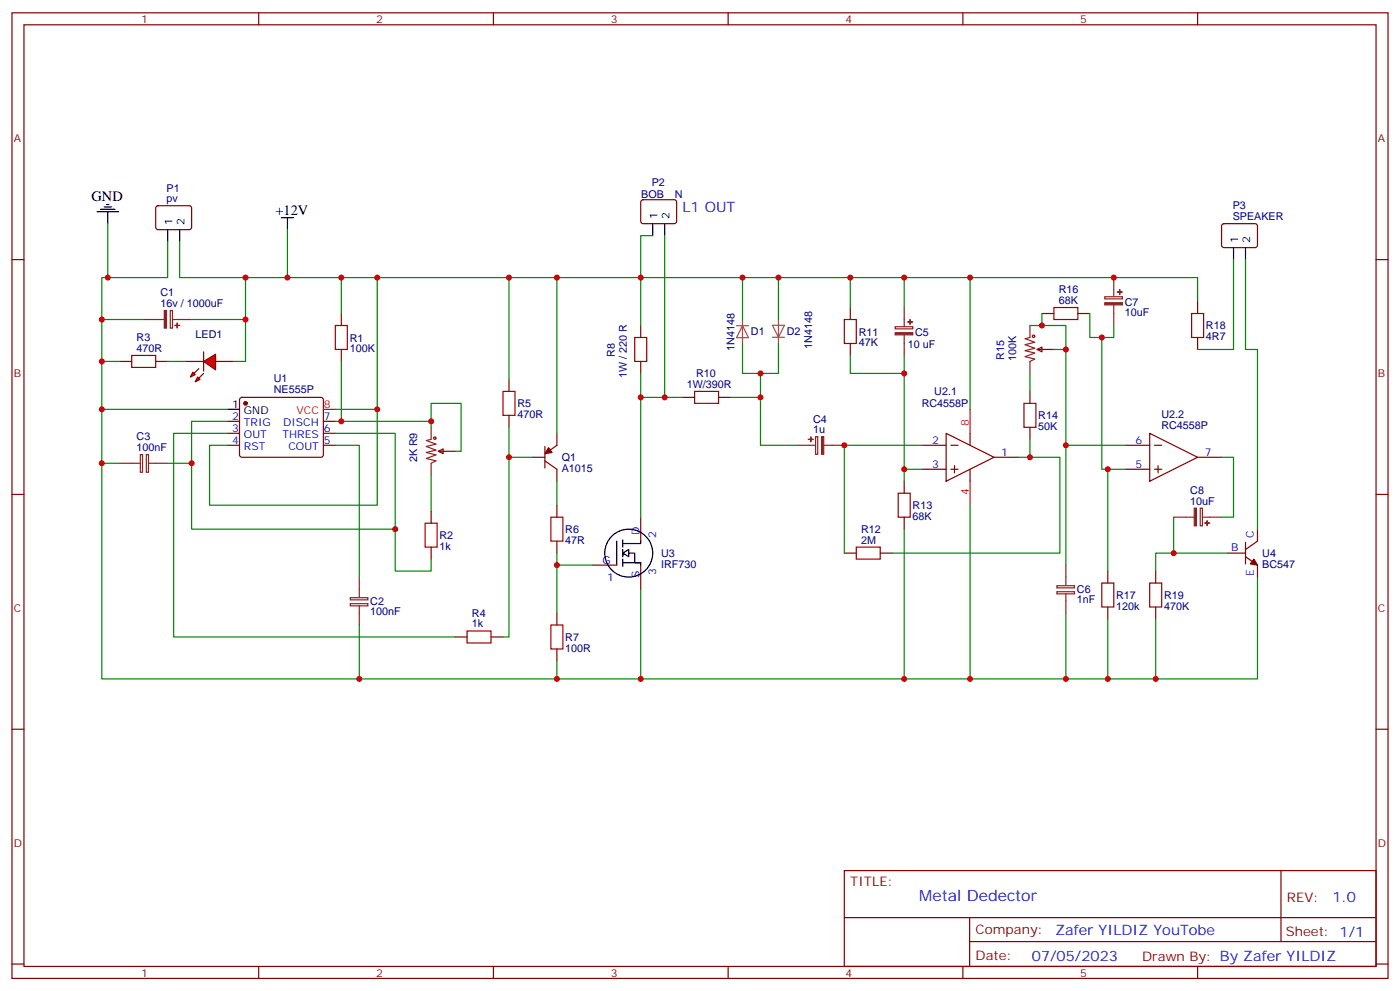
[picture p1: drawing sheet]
<svg xmlns="http://www.w3.org/2000/svg" width="412mm" height="292mm" viewBox="0 0 412 292" stroke-linecap="round" stroke-linejoin="round" font-family="sans-serif">
<g fill="none" stroke="#870000" stroke-width=".35">
<path d="M3.5 3.8h405.4v284.3h-405.4zM7.1 7.3h398.2v277.3h-398.2zM76.2 3.8v3.5M145.3 3.8v3.5M214.5 3.8v3.5M283.6 3.8v3.5M352.8 3.8v3.5M3.5 76.4h3.6M46.1 60.8l.5-.2h9.4l.4 .7v5.9l-.7 .4h-9.4l-.4-.7v-5.6zM405.3 76.4h3.6M100.5 92.3v3.5M35.3 106.4h3.5"/>
<path d="M45.9 106.4h3.5M70.8 117.2l.5-.2h23.2l.5 .2 .2 .5v16.5l-.7 .5-23.5-.1-.4-.7v-16.2zM100.5 102.9v3.5M67 124.1h3.6M67 127.6h3.6M67 131.1h3.6M95.2 124.1h3.6M95.2 127.6h3.6M95.2 131.1h3.6M129.1 132.9l1.4-.7v1.4zM129.1 132.9h5M271.6 131.1h7.1"/>
<path d="M271.6 138.2h7.1M278.7 127.6l14.1 7.1-14.1 7zM280.1 131.1h2.1M280.1 138.2h2.1M281.2 137.1v2.1M285.8 127.6v3.5M285.8 138.2v3.5M292.8 134.7h7.1M331.6 131.1h7.1M331.6 138.2h7.1M338.7 127.6l14.1 7.1-14.1 7zM340.1 131.1h2.1"/>
<path d="M340.1 138.2h2.1M341.1 137.1v2.1M352.8 134.7h7M3.5 145.6h3.6M127 150.5v3.6M405.3 145.6h3.6M127 161.1v3.5M3.5 214.7h3.6M405.3 214.7h3.6M248.7 256.4h156.6v28.2h-156.6zM377.3 256.4v20.9M248.7 270.2h156.5"/>
<path d="M285.6 277.3h119.6M285.6 270.2v14.1M3.5 283.9h3.6M76.2 284.6v3.5M145.3 284.6v3.5M214.5 284.6v3.5M283.6 284.6v3.5M352.8 284.6v3.5M405.3 283.9h3.6"/>
</g>
<circle cx="72.3" cy="118.8" r=".53" fill="#870000" stroke="#870000" stroke-width=".35"/>
<path d="M28.6 62.3h6.3M29.6 61.6h4.3M30.7 60.9h2.1M31.4 60.2h.7M31.7 62.3v3.6M49.4 67.6v3.6M52.9 67.6v3.6M82.9 64.1h3.5M84.7 64.1v3.5M67 120.5h3.6" fill="none" stroke="#000" stroke-width=".35"/>
<path d="M95.2 120.5h3.6M285.8 120.5v7.1M285.8 141.7v7.1" fill="none" stroke="#f00" stroke-width=".35"/>
<path d="M42.3 94.1h6M50.2 91.4h.6v5.2h-.6zM50.8 94.1h5.6M35.3 136.4h6M41.3 133.9h.7v5.2h-.7zM43.1 133.9h.6v5.2h-.6zM43.7 136.4h5.7M127 125.8v3.6l-1.4 .3 2.8 1.1-2.8 .7 2.8 1-2.8 .7 2.8 .7-2.8 1.1 2.8 .7-1.4 .7v3.5M103.2 176h5.2v.6h-5.2zM103.2 177.8h5.2v.6h-5.2zM105.8 169.9v6M105.8 178.4v5.6" fill="none" stroke="#8c2424" stroke-width=".35"/>
<g fill="#8c2424" stroke="#8c2424" stroke-width=".35">
<path d="M48.4 91.4h.6v5.2h-.6z"/>
<path d="M52.2 95.1v1.5z"/>
<path d="M51.5 95.8h1.4z"/>
</g>
<g fill="none" stroke="#008700" stroke-width=".35">
<path d="M31.7 65.9v15.8M49.4 71.2v10.5h-19.4v118.2h340.4v-30M52.9 71.2v10.5h299.9v7.1M84.7 67.6v14.1M30 94.1h12.3M72.3 81.7v12.4h-15.9M100.5 81.7v10.6M111.1 81.7v38.8M100.5 106.4v17.7h-1.7M30 120.5h37M30 136.4h5.3M49.4 136.4h7"/>
<path d="M67 124.1h-10.6v31.7h60v-28.2h-17.6M98.8 120.5h12.3v28.3h-49.4v-17.7h5.3M98.8 131.1h7v38.8M100.5 124.1h26.5M127 125.8v-7h8.8v14.1h-1.7M127 139.9v10.6M116.4 155.8v12.4h10.6v-3.6M105.8 184v15.9"/>
</g>
<g fill="none" stroke="#a10000" stroke-width=".35">
<path d="M98.8 95.8h3.5v7.1h-3.5zM38.8 104.7h7.1v3.5h-7.1zM125.2 154.1h3.6v7h-3.6z"/>
<circle cx="128.1" cy="129" r=".35"/>
</g>
<g fill="#f00" stroke="#870000" stroke-width=".35">
<path d="M60 106.4l3.5-2.1v4.6z"/>
<path d="M60 103.6v5.7z"/>
</g>
<g fill="#870000" stroke="#870000" stroke-width=".35">
<path d="M58.6 111.4l1.4-1.4z"/>
<path d="M58.6 108.5l-1.5 1.5z"/>
</g>
<g fill="#f00" stroke="#870000" stroke-width=".35">
<path d="M58.2 111l.7 .7-1.4 .7z"/>
<path d="M56.8 109.6l.7 .7-1.4 .7z"/>
</g>
<g fill="none" stroke="#870000" stroke-width=".35">
<path d="M189 59l.4-.2 9.5 .1 .4 .6v5.9l-.7 .5-9.4-.1-.5-.6v-5.7zM360.1 66.1l.4-.2h9.5l.4 .7v5.9l-.7 .4h-9.4l-.5-.7v-5.6zM188.7 95.8v3.6M250.5 90.6v3.5M306.9 92.3h3.5M317.5 92.3h3.5M352.8 88.8v3.5M352.8 99.4v3.5M54.7 106.4h5.3M63.5 106.4h5.3M149.9 111.7v3.6M188.7 106.4v3.6"/>
<path d="M201.1 117h3.5M211.7 117h3.5M250.5 101.1v3.6M303.4 115.3v3.5M305.5 102.9l1.4-.7v1.4zM305.5 102.9h4.9M149.9 122.3v3.5M157 134.7h3.5M160.5 135.7l3.5 2.5v3.5M160.5 131.5v6.3M164 127.6v3.5l-2.4 1.8M303.4 125.8v3.6"/>
<path d="M164 148.8v3.5M164 159.3v3.6M188.7 152.3v7M266.3 141.7v3.5M266.3 152.3v3.5M366.9 159.7v6.4M370.4 155.8v3.5l-3.5 2.5M174.6 166.4h7.1M188.7 166.4v7.1M248.7 162.9h3.5M259.3 162.9h3.5M326.3 168.2v3.5"/>
<path d="M326.3 178.8v3.5M340.4 168.2v3.5M340.4 178.8v3.5M361.6 162.9h5.3M366.9 163.9l3.5 2.5v3.5M134.1 187.6h3.5M144.6 187.6h3.6M164 180.5v3.5M164 191.1v3.5"/>
</g>
<g fill="none" stroke="#008700" stroke-width=".35">
<path d="M192.3 69.4h-3.6v26.4M195.8 69.4v47.6h-7.1M363.4 76.4v26.5h-10.6M366.9 76.4v26.5h3.5v52.9M72.3 94.1v12.3h-3.5M149.9 81.7v30M164 81.7v45.9M218.7 81.7v12.4M229.3 81.7v12.4M250.5 81.7v8.9M266.3 81.7v8.9M285.8 81.7v38.8"/>
<path d="M303.4 95.8h10.6v7.1h-3.6M306.9 92.3v3.5M321 92.3v7.1h7.1v-3.6M324.6 99.4v38.8h7M30 106.4h5.3M49.4 106.4h5.3M188.7 110v42.3M195.8 117h5.3M218.7 101.1v8.9h10.6v-8.9M224 110v7h-8.8M224 117v14.1h10.6M250.5 104.7v5.3h15.8v28.2"/>
<path d="M266.3 104.7v5.3M303.4 110v5.3M314 102.9v63.5M67 127.6h-15.8v60h82.9M149.9 125.8v8.9h7.1M149.9 134.7v52.9h-1.7M271.6 131.1h-22.9v31.8M271.6 138.2h-5.3v3.5M299.9 134.7h12.3v28.2h-49.4M303.4 129.4v5.3M314 131.1h17.6M326.3 138.2v30"/>
<path d="M359.8 134.7h3.6v17.6h-3.6M164 141.7v7.1M266.3 155.8v44.1M285.8 148.8v51.1M345.7 152.3v10.6M164 162.9v17.6M164 166.4h10.6M188.7 173.5v26.4M361.6 162.9h-21.2v5.3M164 194.6v5.3M314 180.5v19.4M326.3 182.3v17.6"/>
<path d="M340.4 182.3v17.6"/>
</g>
<g fill="#870000" stroke="#870000" stroke-width=".35">
<path d="M161.6 131.8l1 1.4-2.1 .4z"/>
<path d="M369.4 164.6l1 1.8-2.1-.3z"/>
</g>
<g fill="none" stroke="#a10000" stroke-width=".35">
<path d="M187 99.4h3.5v7h-3.5zM248.7 94.1h3.5v7h-3.5zM310.4 90.6h7.1v3.5h-7.1zM351 92.3h3.5v7.1h-3.5zM148.2 115.3h3.5v7h-3.5zM204.6 115.3h7.1v3.5h-7.1zM301.6 118.8h3.6v7h-3.6zM162.3 152.3h3.5v7h-3.5zM264.6 145.2h3.5v7.1h-3.5zM252.2 161.1h7.1v3.5h-7.1zM324.6 171.7h3.5v7.1h-3.5zM338.7 171.7h3.5v7.1h-3.5z"/>
<path d="M137.6 185.8h7v3.5h-7zM162.3 184h3.5v7.1h-3.5z"/>
<circle cx="304.4" cy="99" r=".35"/>
</g>
<g fill="none" stroke="#000" stroke-width=".35">
<path d="M192.3 65.9v3.5M195.8 65.9v3.5M363.4 72.9v3.5M366.9 72.9v3.5M181.7 159.3v7.1M183.4 159v2.1M188.7 159.3v.8h-5.3M183.4 162.9l1.8-1.1v2.1l-1.8-1v1M183.4 161.8v1.8M183.4 164.6v2.2M185.2 162.9h1.8v2.8h1.7h-5.3M188.7 165.7v.7"/>
<circle cx="185.2" cy="162.9" r="7.1"/>
</g>
<path d="M217 95.9h3.5M218.7 95.9l1.8 3.5h-3.5zM218.7 94.1v3.5M218.7 97.7v3.4M227.5 95.8h3.6l-1.8 3.5zM227.5 99.3h3.6M229.3 94.1v3.5M229.3 97.7v3.4" fill="none" stroke="#a64a4a" stroke-width=".35"/>
<g fill="none" stroke="#8c2424" stroke-width=".35">
<path d="M263.7 96.2h5.2v.6h-5.2zM266.3 90.6v5.6M266.3 98.7v6M303.4 95.8v3.6l-1.4 .3 2.8 1.1-2.8 .7 2.8 1.1-2.8 .7 2.8 .7-2.8 1 2.8 .7-1.4 .7v3.6M325.4 87.4h5.2v.6h-5.2zM328.1 81.7v5.7M328.1 89.9v5.9M234.6 131.1h5.6M240.2 128.6h.7v5.2h-.7zM242.7 131.1h6M345.7 152.3h6M353.6 149.6h.6v5.2h-.6z"/>
<path d="M354.2 152.3h5.6M311.3 172.5h5.2v.6h-5.2zM311.3 174.2h5.2v.7h-5.2zM314 166.4v6M314 174.9v5.6"/>
</g>
<g fill="#8c2424" stroke="#8c2424" stroke-width=".35">
<path d="M242 128.6h.6v5.2h-.6z"/>
<path d="M238.8 128.7l.1 1.4z"/>
<path d="M238.1 129.4h1.4z"/>
<path d="M263.7 98h5.2v.6h-5.2z"/>
<path d="M267.4 94.8h1.4z"/>
<path d="M268.1 94.1v1.4z"/>
<path d="M325.4 89.1h5.2v.7h-5.2z"/>
<path d="M329.1 86h1.5z"/>
<path d="M329.8 85.3v1.4z"/>
<path d="M351.8 149.6h.6v5.2h-.6z"/>
<path d="M355.6 153.4v1.4z"/>
<path d="M354.9 154l1.4 .1z"/>
</g>
<g fill="#c00">
<circle cx="31.8" cy="81.7" r=".88"/>
<circle cx="30" cy="94.1" r=".88"/>
<circle cx="111.1" cy="120.5" r=".88"/>
<circle cx="30" cy="120.5" r=".88"/>
<circle cx="105.8" cy="199.9" r=".88"/>
<circle cx="56.4" cy="136.4" r=".88"/>
<circle cx="30" cy="136.4" r=".88"/>
<circle cx="116.4" cy="155.8" r=".88"/>
<circle cx="100.5" cy="124.1" r=".88"/>
<circle cx="127" cy="124.1" r=".88"/>
<circle cx="30" cy="106.4" r=".88"/>
<circle cx="72.3" cy="94.1" r=".88"/>
<circle cx="149.9" cy="134.7" r=".88"/>
<circle cx="164" cy="199.9" r=".88"/>
<circle cx="164" cy="166.4" r=".88"/>
<circle cx="188.7" cy="199.9" r=".88"/>
<circle cx="188.7" cy="117" r=".88"/>
<circle cx="195.8" cy="117" r=".88"/>
<circle cx="224" cy="110" r=".88"/>
<circle cx="224" cy="117" r=".88"/>
<circle cx="248.7" cy="131.1" r=".88"/>
<circle cx="229.3" cy="81.7" r=".88"/>
<circle cx="218.7" cy="81.7" r=".88"/>
<circle cx="188.7" cy="81.7" r=".88"/>
<circle cx="164" cy="81.7" r=".88"/>
<circle cx="149.9" cy="81.7" r=".88"/>
<circle cx="100.5" cy="81.7" r=".88"/>
<circle cx="111.1" cy="81.7" r=".88"/>
<circle cx="72.3" cy="81.7" r=".88"/>
<circle cx="84.7" cy="81.7" r=".88"/>
<circle cx="285.8" cy="81.7" r=".88"/>
<circle cx="285.8" cy="199.9" r=".88"/>
<circle cx="250.5" cy="81.7" r=".88"/>
<circle cx="266.3" cy="81.7" r=".88"/>
<circle cx="266.3" cy="199.9" r=".88"/>
<circle cx="266.3" cy="138.2" r=".88"/>
<circle cx="266.3" cy="110" r=".88"/>
<circle cx="303.4" cy="134.7" r=".88"/>
<circle cx="306.9" cy="95.8" r=".88"/>
<circle cx="314" cy="102.9" r=".88"/>
<circle cx="314" cy="199.9" r=".88"/>
<circle cx="328.1" cy="81.7" r=".88"/>
<circle cx="324.6" cy="99.4" r=".88"/>
<circle cx="326.3" cy="138.2" r=".88"/>
<circle cx="326.3" cy="199.9" r=".88"/>
<circle cx="314" cy="131.1" r=".88"/>
<circle cx="340.4" cy="199.9" r=".88"/>
<circle cx="345.7" cy="162.9" r=".88"/>
</g>
<text font-size="4.6" fill="#00f" x="270.8" y="265.4">Metal Dedector</text>
<g font-size="4.2">
<text x="27" y="59.2">GND</text>
<text x="81.1" y="63.4">+12V</text>
</g>
<g font-size="4.2" fill="#00f">
<text x="201.1" y="62.3">L1 OUT</text>
<text x="392.5" y="265.6">1.0</text>
<text x="310.9" y="275.2">Zafer YILDIZ YouTobe</text>
<text x="304" y="283">07/05/2023</text>
</g>
<g font-size="3.9" fill="#800">
<text x="250.5" y="260.9">TITLE:</text>
<text x="379.1" y="265.6">REV:</text>
<text x="287.4" y="275.1">Company:</text>
<text x="378.7" y="275.8">Sheet: 1/1</text>
<text x="287.4" y="282.8">Date:</text>
<text x="336.4" y="282.9">Drawn By: By Zafer YILDIZ</text>
</g>
<g font-size="3.2" fill="#800">
<text x="41.6" y="6.8">1</text>
<text x="110.8" y="6.8">2</text>
<text x="179.9" y="6.8">3</text>
<text x="249.1" y="6.8">4</text>
<text x="318.2" y="6.8">5</text>
<text x="4.1" y="41.9">A</text>
<text x="405.9" y="41.9">A</text>
<text x="4.1" y="111">B</text>
<text x="405.9" y="111">B</text>
<text x="4.1" y="180.2">C</text>
<text x="405.9" y="180.2">C</text>
<text x="4.1" y="249.3">D</text>
<text x="405.9" y="249.3">D</text>
<text x="41.6" y="287.6">1</text>
<text x="110.8" y="287.6">2</text>
<text x="179.9" y="287.6">3</text>
<text x="249.1" y="287.6">4</text>
<text x="318.2" y="287.6">5</text>
</g>
<g font-size="3.2" fill="#000080">
<text x="49.1" y="59.5">pv</text>
<text x="49.1" y="56.4">P1</text>
<text x="188.9" y="58.2">BOB</text>
<text x="192" y="54.6">P2</text>
<text x="198.8" y="58.2">N</text>
<text x="363.1" y="64.8">SPEAKER</text>
<text x="363.1" y="61.6">P3</text>
<text x="47.3" y="87.2">C1</text>
<text x="311.9" y="89.5">68K</text>
<text x="311.9" y="86.4">R16</text>
<text x="331.3" y="90">C7</text>
<text x="47.3" y="90.4">16v / 1000uF</text>
<text x="331.3" y="93.1">10uF</text>
<text x="40.2" y="100.5">R3</text>
<text x="57.6" y="99.4">LED1</text>
<text x="103" y="100.6">R1</text>
<text x="221.2" y="98.8">D1</text>
<text x="231.8" y="98.8">D2</text>
<text x="252.9" y="101.9">47K</text>
<text x="252.9" y="98.8">R11</text>
<text x="269.6" y="98.8">C5</text>
<text x="355.2" y="100.2">4R7</text>
<text x="355.2" y="97">R18</text>
<text x="40.2" y="103.6">470R</text>
<text x="103" y="103.7">100K</text>
<text x="181.1" y="105.1" transform="rotate(-90 181.1 105.1)">R8</text>
<text x="216.3" y="103.4" transform="rotate(-90 216.3 103.4)">1N4148</text>
<text x="239.3" y="102.8" transform="rotate(-90 239.3 102.8)">1N4148</text>
<text x="267.4" y="102.3">10 uF</text>
<text x="295.8" y="106" transform="rotate(-90 295.8 106)">R15</text>
<text x="299.3" y="106.2" transform="rotate(-90 299.3 106.2)">100K</text>
<text x="80.6" y="112.4">U1</text>
<text x="184.6" y="111.2" transform="rotate(-90 184.6 111.2)">1W / 220 R</text>
<text x="205.1" y="111.1">R10</text>
<text x="80.6" y="115.7">NE555P</text>
<text x="152.4" y="120">R5</text>
<text x="202.3" y="114.2">1W/390R</text>
<text x="271.5" y="119.9">RC4558P</text>
<text x="275.2" y="116.4">U2.1</text>
<text x="152.4" y="123.1">470R</text>
<text x="239.5" y="124.4">C4</text>
<text x="305.9" y="123.5">R14</text>
<text x="342.1" y="123">U2.2</text>
<text x="40.2" y="129.7">C3</text>
<text x="239.5" y="127.5">1u</text>
<text x="305.9" y="126.6">50K</text>
<text x="342.1" y="126.3">RC4558P</text>
<text x="40.2" y="132.8">100nF</text>
<text x="122.9" y="136.2" transform="rotate(-90 122.9 136.2)">2K R9</text>
<text x="165.5" y="135.8">Q1</text>
<text x="165.5" y="139">A1015</text>
<text x="268.8" y="149.9">R13</text>
<text x="350.6" y="148.6">10uF</text>
<text x="350.6" y="145.5">C8</text>
<text x="268.8" y="153.1">68K</text>
<text x="129.5" y="161.9">1k</text>
<text x="129.5" y="158.8">R2</text>
<text x="166.5" y="160.1">47R</text>
<text x="166.5" y="157">R6</text>
<text x="253.7" y="160.1">2M</text>
<text x="253.7" y="156.9">R12</text>
<text x="194.7" y="167.2">IRF730</text>
<text x="194.7" y="164">U3</text>
<text x="371.8" y="167.3">BC547</text>
<text x="371.8" y="163.9">U4</text>
<text x="109.1" y="178.1">C2</text>
<text x="317.2" y="177.7">1nF</text>
<text x="317.2" y="174.6">C6</text>
<text x="328.8" y="179.5">120k</text>
<text x="328.8" y="176.4">R17</text>
<text x="342.9" y="179.5">470K</text>
<text x="342.9" y="176.4">R19</text>
<text x="109.1" y="181.2">100nF</text>
<text x="139" y="184.7">1k</text>
<text x="139" y="181.6">R4</text>
<text x="166.5" y="191.9">100R</text>
<text x="166.5" y="188.8">R7</text>
</g>
<g font-size="3.2">
<text x="193.7" y="64.6" transform="rotate(-90 193.7 64.6)">1</text>
<text x="197.2" y="64.6" transform="rotate(-90 197.2 64.6)">2</text>
<text x="50.8" y="66.3" transform="rotate(-90 50.8 66.3)">1</text>
<text x="54.3" y="66.3" transform="rotate(-90 54.3 66.3)">2</text>
<text x="364.8" y="71.6" transform="rotate(-90 364.8 71.6)">1</text>
<text x="368.3" y="71.6" transform="rotate(-90 368.3 71.6)">2</text>
<text x="68.4" y="120.2">1</text>
<text x="71.9" y="122">GND</text>
</g>
<g font-size="3.2" fill="#00f">
<text x="68.4" y="123.7">2</text>
<text x="71.9" y="125.5">TRIG</text>
<text x="83.4" y="125.5">DISCH</text>
<text x="95.4" y="123.7">7</text>
<text x="68.4" y="127.2">3</text>
<text x="68.4" y="130.8">4</text>
<text x="71.9" y="129">OUT</text>
<text x="83.2" y="129">THRES</text>
<text x="95.4" y="130.8">5</text>
<text x="95.4" y="127.2">6</text>
<text x="274.6" y="130.8">2</text>
<text x="334.5" y="130.8">6</text>
<text x="71.9" y="132.5">RST</text>
<text x="85" y="132.5">COUT</text>
<text x="274.6" y="137.8">3</text>
<text x="294.9" y="134.3">1</text>
<text x="334.5" y="137.8">5</text>
<text x="354.9" y="134.3">7</text>
<text x="188.4" y="157.6" transform="rotate(-90 188.4 157.6)">D</text>
<text x="193.3" y="158.5" transform="rotate(-90 193.3 158.5)">2</text>
<text x="369.4" y="158.4" transform="rotate(-90 369.4 158.4)">C</text>
<text x="177.5" y="166.1">G</text>
<text x="362.7" y="162.2">B</text>
<text x="178.9" y="171">1</text>
<text x="188.4" y="170.3" transform="rotate(-90 188.4 170.3)">S</text>
<text x="193.3" y="169.2" transform="rotate(-90 193.3 169.2)">3</text>
<text x="369.4" y="169.6" transform="rotate(-90 369.4 169.6)">E</text>
</g>
<g font-size="3.2" fill="#f00">
<text x="87.3" y="122">VCC</text>
<text x="95.4" y="120.2">8</text>
<text x="285.4" y="125.5" transform="rotate(-90 285.4 125.5)">8</text>
<text x="285.4" y="145.8" transform="rotate(-90 285.4 145.8)">4</text>
</g>
</svg>
